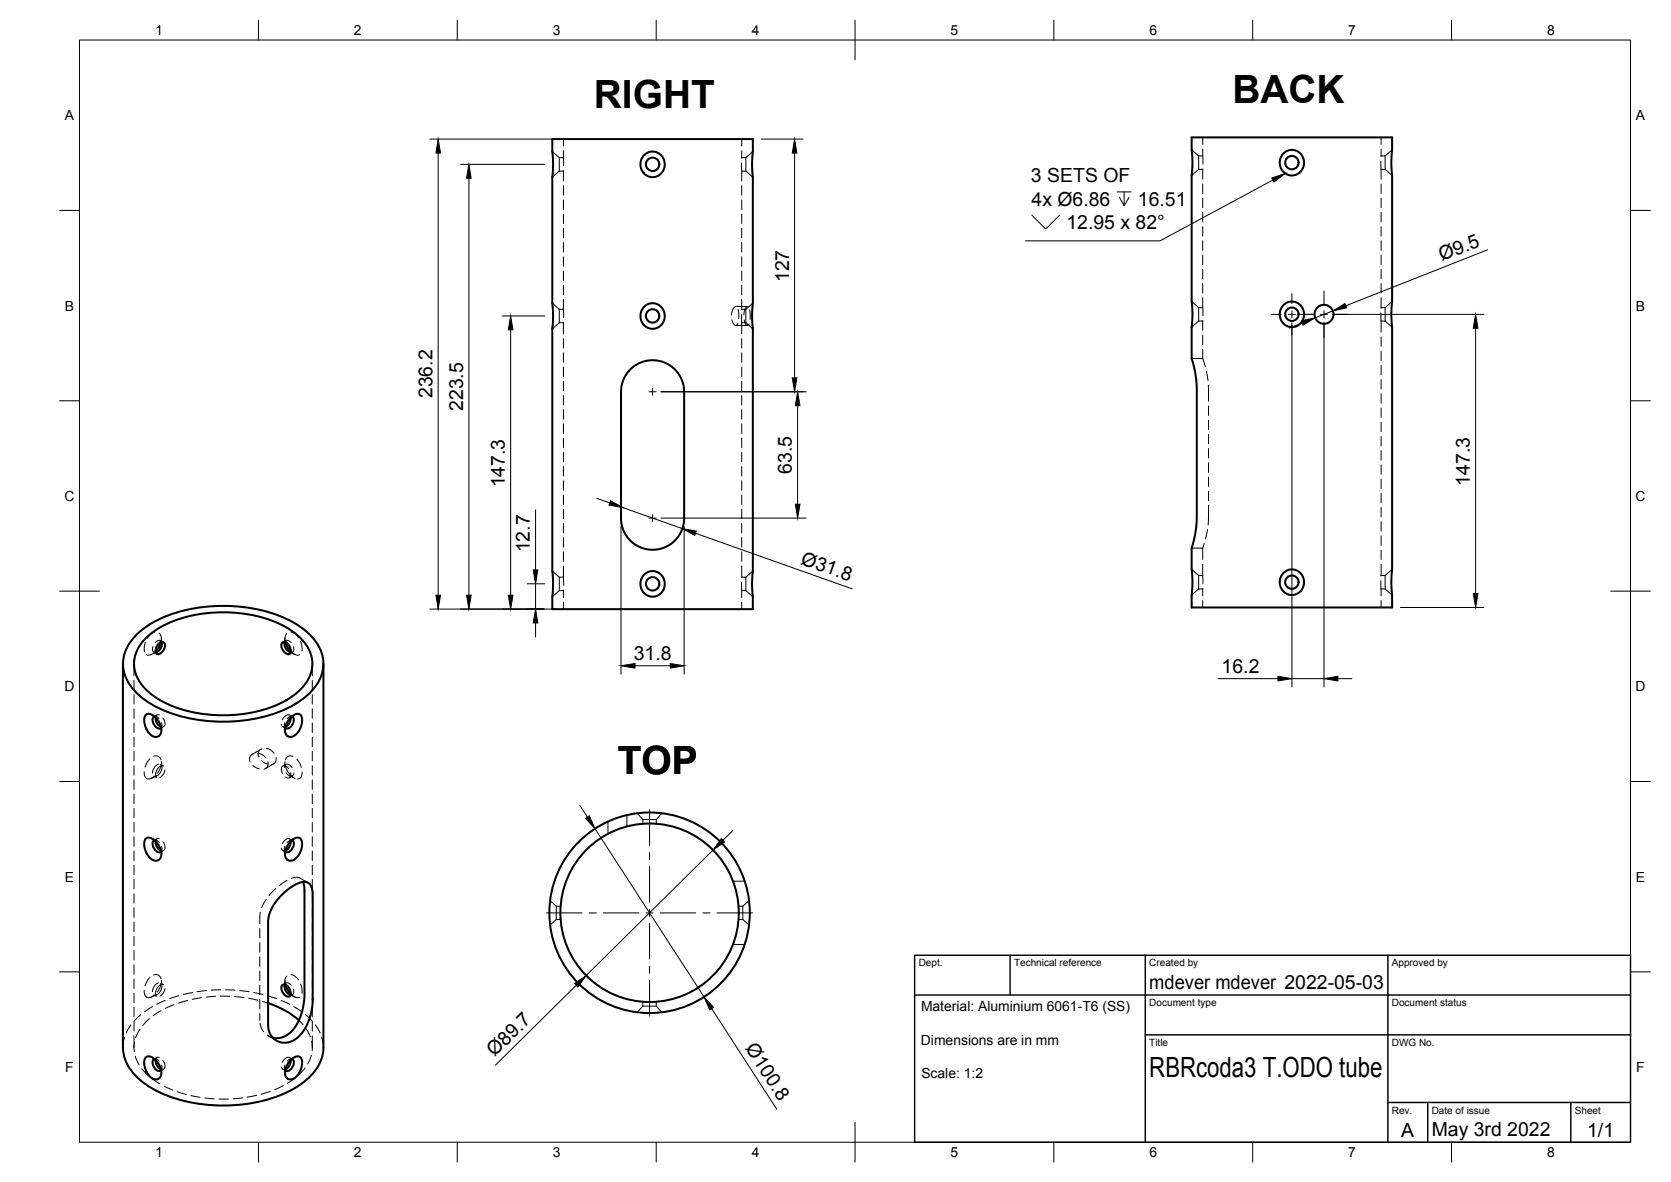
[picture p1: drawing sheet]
<svg xmlns="http://www.w3.org/2000/svg" width="420mm" height="297mm" viewBox="0 0 420 297" stroke-linecap="round" stroke-linejoin="round" font-family="sans-serif">
<!-- layer: Visible -->
<g fill="none" stroke="#000" stroke-width=".51">
<path d="M138.9 35h50.4l-.2 5.7 .2 3.8v31.7l-.2 2.6 .2 3.8v61l-.2 2.5 .2 7h-50.4l.2-5.8-.2-3.7v-61l.2-2.6-.2-3.8v-31.7l.2-2.6zM162 38.9l.8-.5 1.1-.3 1.1 .1 1 .6a3.2 3.2 0 0 1 .6 4.4 3.2 3.2 0 0 1-4.4 .6l-.4-.4a3.3 3.3 0 0 1 .2-4.5zM299.6 34.5h50.4l-.2 5.8 .2 3.7v31.8l-.2 2.6 .2 3.7v61.1l-.2 2.5 .2 7h-50.4l.2-5.8-.2-9.2 .9-3.6 .4-3.9v-32.5l-.4-3.9-.9-3.7v-8l.2-2.5-.2-3.8v-31.8l.2-2.5zM322.6 38.7l1-.8a3.1 3.1 0 0 1 4.3 3.4 3.1 3.1 0 0 1-5 2.1 3.3 3.3 0 0 1-.3-4.7zM162 77l.9-.6 1.1-.2 1.2 .2 .8 .5a3.2 3.2 0 0 1 .6 4.4 3.2 3.2 0 0 1-4.4 .6 3.4 3.4 0 0 1-.2-4.9zM322.7 76.7l.9-.7a3.1 3.1 0 0 1 4.3 3.3 3.1 3.1 0 0 1-4.9 2.3 3.3 3.3 0 0 1-.3-4.9zM158.2 93.1l2.1-1.6 2-.8 2.4-.2 1.9 .4 1.9 1 1.5 1.2 1.3 1.9 .6 2.1v34.5l-.6 2-1.3 2-1.8 1.4-2.6 1-1.3 .2-1.8-.2-1.3-.4-1.6-.8-1.4-1.2-.8-1.1-.7-1.4-.4-1.5-.2-33.5 .3-1.7 .4-1.2zM34 159.8a28.7 28.7 0 0 1 17.1-7.2 38.5 38.5 0 0 1 22.8 3.9 14.2 14.2 0 0 1 7.2 8.3 10.2 10.2 0 0 1-4.1 10.2 32.3 32.3 0 0 1-19.9 6.4 35.8 35.8 0 0 1-20.4-5.3 11.3 11.3 0 0 1-5.7-9.9 10.2 10.2 0 0 1 3-6.4zM162 144.3l1.1-.6 1.3-.2 1 .3 1 .8a3.1 3.1 0 0 1-.3 4.6 3.1 3.1 0 0 1-4.5-.6l-.4-.8a3.3 3.3 0 0 1 .8-3.5zM322.7 144l.9-.6a3.1 3.1 0 0 1 4.3 3.3 3.1 3.1 0 0 1-5 2.1 3.3 3.3 0 0 1-.2-4.8zM30.9 166.8v96.5a11.8 11.8 0 0 0 6 9.3 37.3 37.3 0 0 0 25.9 4.7 26.3 26.3 0 0 0 16.1-7.8 9.9 9.9 0 0 0 2.4-6.2v-96.5M36.3 160.8a25.7 25.7 0 0 1 16-6.7 32.7 32.7 0 0 1 21.2 4.5 9.7 9.7 0 0 1 4.9 9.5 11.6 11.6 0 0 1-6.4 7.9 35.1 35.1 0 0 1-31.7 0 12.2 12.2 0 0 1-6.5-7.9 8.6 8.6 0 0 1 2.5-7.3z"/>
<path d="M36.7 179.6l.6-.2 .6 .1 1.4 1.1 1.1 1.8 .2 1.4a1.63 1.63 0 0 1-1.4 1.4 1.63 1.63 0 0 1-1.8-1l-.7-1.2-.4-1.4 .1-1.4zM39.8 161.9l.6-.5h.6l.4 .4 .1 .6-.3 .8-.5 .7-.5 .4-.6 .1-.4-.4-.1-.6zM40.5 161.4l-.5 1.2-.9 1.1M40.7 161.3a2.35 2.35 0 0 1-1.5 2.7M71 161.5l.4-.2 .5 .1 .7 .7 .5 1.3-.3 .9-.4 .1-.5-.2-.8-.8-.4-1zM71.6 161.3a2.35 2.35 0 0 0 1.5 2.7M71.8 161.4l.5 1.3 .8 1M38.9 180a1.66 1.66 0 0 0 .2 2.5 1.09 1.09 0 0 0 1.4 .4M39.1 180.3l.1 .8 .4 .8 .9 .8M73.1 180.3l-.1 .8-.3 .8-.9 .8M73.2 180.3l.9-.7 1-.2a2.22 2.22 0 0 1 .6 3l-.5 1.2-.8 1-1 .6-.8-.1a2.25 2.25 0 0 1-.5-3.3zM73.4 180a1.66 1.66 0 0 1-.2 2.5 1.09 1.09 0 0 1-1.5 .4"/>
<path d="M36.7 210.7l.5-.2 .6 .1 1.4 .9 1.2 2 .2 1.5a1.64 1.64 0 0 1-1.5 1.3 1.64 1.64 0 0 1-1.7-1l-.7-1.1-.4-1.5 .1-1.4zM38.9 211.2a1.66 1.66 0 0 0 .2 2.5 1.09 1.09 0 0 0 1.4 .3M39.1 211.4l.4 1.5 1 .8M73 211.5l1.1-.8 1-.2a2.22 2.22 0 0 1 .6 3l-.5 1.3-.7 .8-1 .6h-.9a2.25 2.25 0 0 1-.5-3.3zM73.1 211.4l-.4 1.5-.9 .8M73.4 211.2a1.66 1.66 0 0 1-.2 2.5 1.09 1.09 0 0 1-1.5 .3M70.7 225.1l3-2.5 1.5-.7 1.2-.3 .9 .1 .7 .6 .4 .7 .2 1.3v27.5l-.2 2.1-.9 3-1.8 2.9-1.9 1.7-1.1 .4-1.1 .2-1.5-.3-1.4-.9-.8-1.1-.5-1.9v-26.5l.2-1.4 .7-1.6 .9-1.5zM76.2 221.6l.4 2.1v26.7l-.4 2.8-1.2 3.6-.9 1.5-1.1 1.2-.9 .6-1.2 .6-1.2 .2-1.1-.1M67.4 252.1a21.7 21.7 0 0 1 7.8 4.3M71 247.5h.9l.8 .8 .4 1.1v.6l-.3 .4-.4 .1-.5-.2-.8-.9-.4-.9 .1-.5zM71.6 247.4a2.35 2.35 0 0 0 1.5 2.6M71.8 247.4l.5 1.4 .8 1"/>
<path d="M36.6 265.8l.6-.3h.5l.8 .4 .8 .7 1.1 1.8 .2 1.4a1.62 1.62 0 0 1-1.4 1.4 1.62 1.62 0 0 1-1.7-.9l-.7-1.1-.5-1.4v-1zM38.9 266.1a1.66 1.66 0 0 0 .2 2.5 1.09 1.09 0 0 0 1.4 .4M39.1 266.4l.4 1.5 1 .8M73.1 266.4l1.1-.8 1-.1 .6 .6 .2 1.2-.4 1.6-.9 1.4-1 .8-1.1 .1a2.26 2.26 0 0 1-.5-3.3zM73.1 266.4l-.4 1.5-.9 .8M73.4 266.1a1.66 1.66 0 0 1-.2 2.5 1.09 1.09 0 0 1-1.5 .4"/>
<circle cx="164.1" cy="41.3" r="1.68"/>
<circle cx="324.8" cy="40.9" r="1.68"/>
<circle cx="164.1" cy="79.4" r="1.68"/>
<circle cx="324.8" cy="79" r="1.68"/>
<circle cx="332.9" cy="79" r="2.38"/>
<circle cx="164.1" cy="146.7" r="1.68"/>
<circle cx="324.8" cy="146.3" r="1.68"/>
<circle cx="163.3" cy="229.4" r="25.2"/>
<circle cx="163.3" cy="229.4" r="22.4"/>
</g>
<!-- layer: Hidden -->
<g fill="none" stroke="#000" stroke-width=".25">
<path d="M138.9 38.1l1.7 1.5M140.6 39.6v3.4M140.6 39.6h1.1M141.7 39.6v2.1M141.7 35v1.7M141.7 37.9v1.7M186.5 39.6v.2M186.5 39.6h1M186.5 35v1.7M186.5 37.9v1.7M187.5 39.6v3.4M189.3 38.1l-1.8 1.5"/>
<path d="M299.6 37.7l1.8 1.5M301.4 39.2v3.4M301.4 39.2h1M302.4 39.2l.1 2M302.4 34.5v1.8M302.4 37.5v1.7M347.3 39.2l-.1 .1M347.3 39.2h1M347.3 34.5v1.8M347.3 37.5v1.7M348.3 39.2v3.4M350 37.7l-1.7 1.5"/>
<path d="M140.6 43h1.1M140.6 43l-1.7 1.5M141.7 42.9v.1M141.7 43v2.5M141.7 46.7v2.4M141.7 50.2v2.4M141.7 53.8v2.4M141.7 57.4v2.4M186.5 40.9v2.1M186.5 43h1M186.5 43v2.5M186.5 46.7v2.4"/>
<path d="M186.5 50.2v2.4M186.5 53.8v2.4M186.5 57.4v2.4M187.5 43l1.8 1.5M301.4 42.6h1M301.4 42.6l-1.8 1.5M302.4 42.6v2.4M302.4 46.2v2.4M302.4 49.8v2.4M302.4 53.4v2.4M302.4 57v2.3M302.4 42.4v.2"/>
<path d="M347.2 40.5l.1 2.1M347.3 42.6h1M347.3 42.6v2.4M347.3 46.2v2.4M347.3 49.8v2.4M347.3 53.4v2.4M347.3 57v2.3M348.3 42.6l1.7 1.5M138.9 76.2l1.7 1.5M140.6 77.7v3.4M140.6 77.7h1.1M141.7 77.7v2.1"/>
<path d="M141.7 60.9v2.4M141.7 64.5v2.4M141.7 68.1v2.4M141.7 71.7v2.3M141.7 75.2v2.5M184.8 77.1l-.5 .6-.4 1.5M185 77h3M185.6 77.8l.1 2.3M186.5 79v2.1M186.5 77.7v.2M186.5 77.7h1M186.5 60.9v2.4"/>
<path d="M186.5 64.5v2.4M186.5 68.1v2.4M186.5 71.7v2.3M186.5 75.2v2.5M187.5 77.7v3.4M187.9 77.1l-.6 .7-.3 1.4M188.5 77.9l.1 2.3M189.3 76.2l-1.8 1.5M299.6 75.8l1.8 1.5M301.4 77.3v3.4M301.4 77.3h1M302.4 77.3l.1 2.1"/>
<path d="M302.4 60.5v2.4M302.4 64.1v2.4M302.4 67.7v2.3M302.4 71.3v2.3M302.4 74.8v2.5M347.2 78.6l.1 2.1M347.3 77.3l-.1 .1M347.3 77.3h1M347.3 60.5v2.4M347.3 64.1v2.4M347.3 67.7v2.3M347.3 71.3v2.3"/>
<path d="M347.3 74.8v2.5M348.3 77.3v3.4M350 75.8l-1.7 1.5M140.6 81.1h1.1M140.6 81.1l-1.7 1.5M141.7 81v.1M141.7 81.1v2.8M141.7 85.1v2.4M141.7 88.7v2.3M141.7 92.2v2.4M141.7 95.8v2.4M141.7 99.4v2.4"/>
<path d="M184 80.4l.4 1 .6 .4M185 81.8h3M185.5 81.3l-.5 .5M186.5 81.1h1M186.5 81.1v2.8M186.5 85.1v2.4M186.5 88.7v2.3M186.5 92.2v2.4M186.5 95.8v2.4M186.5 99.4v2.4M187.1 80.4l.4 1 .5 .4M187.5 81.1l1.8 1.5"/>
<path d="M188.4 81.4l-.4 .4M299.6 90.1h2.8M301.4 80.7h1M301.4 80.7l-1.8 1.5M302.4 90.1l.6 2M302.4 80.7v2.3M302.4 84.2v2.4M302.4 87.8v2.3M302.4 80.5v.2M303.3 93.3l.4 2.3M303.8 96.8l.1 4M347.3 80.7h1"/>
<path d="M347.3 80.7v2.8M347.3 84.7v2.3M347.3 88.2v2.4M347.3 91.8v2.4M347.3 95.4v2.4M347.3 99v2.3M348.3 80.7l1.7 1.5M141.7 102.9v2.4M141.7 106.5v2.4M141.7 110.1v2.4M141.7 113.7v2.3M141.7 117.2v2.4"/>
<path d="M186.5 102.9v2.4M186.5 106.5v2.4M186.5 110.1v2.4M186.5 113.7v2.3M186.5 117.2v2.4M303.9 102v2.4M303.9 105.6v2.4M303.9 109.2v2.3M303.9 112.7v2.4M303.9 116.3v2.4M303.9 119.9v2.3M347.3 102.5v2.4"/>
<path d="M347.3 106.1v2.4M347.3 109.7v2.4M347.3 113.2v2.4M347.3 116.8v2.4M141.7 120.8v2.4M141.7 124.4v2.4M141.7 128v2.3M141.7 131.5v2.4M141.7 135.1v2.4M141.7 138.7v2.4M186.5 120.8v2.4M186.5 124.4v2.4"/>
<path d="M186.5 128v2.3M186.5 131.5v2.4M186.5 135.1v2.4M186.5 138.7v2.4M299.6 137.7h2.8M302.4 137.7v2.9M302.8 136.6l-.4 1.1M303.6 133.1l-.5 2.3M303.9 127l-.1 4.9M303.9 123.5v2.3M347.3 120.4v2.4M347.3 124v2.4"/>
<path d="M347.3 127.5v2.4M347.3 131.1v2.4M347.3 134.7v2.4M347.3 138.2v2.4M38.9 158.9l-1 .5-.8 .9M40 159.1l.5 .9v1.4M72.1 159.2l-.5 1.1 .2 1.1M73.2 158.8l1.1 .5 .7 .9M138.9 143.5l1.7 1.5M140.6 145v3.4M140.6 148.4h1.1M140.6 145h1.1"/>
<path d="M140.6 148.4l-1.7 1.6M141.7 145v2.1M141.7 148.3v.1M141.7 142.2v2.8M141.7 148.4v1.8M141.7 151.3v1.8M186.5 146.4v2M186.5 145v.2M186.5 148.4h1M186.5 145h1M186.5 142.2v2.8M186.5 148.4v1.8"/>
<path d="M186.5 151.3v1.8M187.5 145v3.4M187.5 148.4l1.8 1.6M189.3 143.5l-1.8 1.5M299.6 143.1l1.8 1.5M301.4 144.6v3.4M301.4 144.6h1M301.4 148h1M301.4 148l-1.8 1.5M302.4 144.6l.1 2.1M302.4 141.8v2.8M302.4 148v1.7"/>
<path d="M302.4 150.9v1.8M302.4 147.9v.1M347.2 146l.1 2M347.3 144.6l-.1 .1M347.3 144.6h1M347.3 148h1M347.3 141.8v2.8M347.3 148v1.7M347.3 150.9v1.8M348.3 144.6v3.4M348.3 148l1.7 1.5M350 143.1l-1.7 1.5"/>
<path d="M33.7 166.8v3M33.7 171v2.4M33.7 174.6v2.3M33.7 178.1v2.4M36.6 161.4l-.3 1.2v1.2M36.8 164.5l.4 .1 .8-.1M38 179.5l1.4 .6M38.4 162.5a.93 .93 0 0 0 .8 1.5M38.7 163.9l.7 .4M39.1 163.7l-.1 .2M39.4 163.9l-1.4 .6M39.4 179.7l-.7 .4"/>
<path d="M40 179.7h-.6l-.3 .6M40.4 161l.7 .4M40.6 160.3l.1 1.3M40.7 161.3a.89 .89 0 0 0-.9-.4 .89 .89 0 0 0-.8 .6M71.6 161.3a.89 .89 0 0 1 .8-.4 .89 .89 0 0 1 .8 .6M71.6 160.3l-.1 1.3M71.8 161l-.7 .4M72.8 163.9l1.4 .6M73.1 163.7l1.4 .9 .8-.1M73.5 163.9l-.7 .4M73.8 162.5a.92 .92 0 0 1-.7 1.5M74.2 179.5l-1.4 .6"/>
<path d="M75.6 161.2l.3 1.1v1.3M78.5 166.8v3M78.5 171v2.4M78.5 174.6v2.3M78.5 178.1v2.4M33.7 181.7v2.4M33.7 185.3v2.4M33.7 188.9v2.3M33.7 192.4v2.4M33.7 196v2.4M33.7 199.6v2.4M36.3 193.9v.8a1.34 1.34 0 0 0 1.1 1 1.34 1.34 0 0 0 1.3-.5"/>
<path d="M37.6 190.7l-.7 1.1-.4 1M38.6 190.1l.7-.2 .6 .2 .6 .9M38.7 195l.7 .4M38.8 180.1l.7 .1 .5 .4M39.4 195l-1.4 .6M39.9 192.1a2.48 2.48 0 0 0-1.6 2.2M40.4 192.1l.7 .4M40.5 192.2l-.3 1.1-.6 1M40.6 191.4l.1 1.3M40.6 181.6l.1 .7-.2 .6M40.7 192.9a2.48 2.48 0 0 1-1.5 2.2M40.7 182.4l-.1 1.4"/>
<path d="M41 180.4l.5 1.2-.1 .6-.2 .4M41 192.5h-.6l-.8 .7-.5 1.1 .1 .8M41.1 182.6l-.7 .4M41.5 193.5l-.5 1.1-.8 .8M63.6 192.4l1.6 .8M63.6 189.4a1.47 1.47 0 0 0-.7 2.1M64.8 189.3l1 .3 1 .8M65.6 188.3l-2.1 1.2M65.8 191.2l1.5 .8M65.8 188.2h-.1a1.44 1.44 0 0 0-.6 2M67 188.1l1.2 .5 .7 .7M67.4 191.5v.2a1.29 1.29 0 0 1-1.1 1.6"/>
<path d="M68.8 191.9l-2 1.2M69.4 190.4v.4a1.26 1.26 0 0 1-1.1 1.3M70.7 182l.4 .6 .7 .1M71.1 182.6l.7 .4M71.5 192.9a.83 .83 0 0 1 .6-.9 .83 .83 0 0 1 1 .5l.3 .4M71.5 182.4l.1 1.4M71.6 181.6l-.1 .7 .2 .6M71.6 191.4l-.1 1.3M71.7 192.1l.7 1.8 1.3 1.4M71.8 192.1l-.7 .4M71.9 194.2a1.15 1.15 0 0 0 1.8 .6l.2-.5M72.6 193.2l-.7-.7h-.8l-.4 .6 .3 1.3"/>
<path d="M72.8 195l1.4 .6M73.1 194.2v.7l-.2 .5-.5 .1-.6-.3M73.4 180.1l-.6 .1-.6 .4M73.5 180.1l-.8-.5h-.4l-.7 .5-.6 .8M73.5 195l-.7 .4M73.7 190.1l-.8-.1a1.3 1.3 0 0 0-1.1 .9M74.6 190.8l.6 .8 .6 1.2M76 194l-.1 .7a1.07 1.07 0 0 1-1.1 1.1M78.5 181.7v2.4M78.5 185.3v2.4M78.5 188.9v2.3M78.5 192.4v2.4"/>
<path d="M78.5 196v2.4M78.5 199.6v2.4M33.7 203.1v2.4M33.7 206.7v2.4M33.7 210.3v2.4M33.7 213.9v2.3M33.7 217.4v2.4M38 210.6l1.4 .6M38.8 211.2l.7 .1 .5 .4M39.4 210.8l-.7 .4M40 210.8h-.6l-.3 .6M40.6 212.7l.1 .7-.2 .6"/>
<path d="M40.7 213.5l-.1 1.4M41 211.5l.5 1.2v.6l-.3 .4M41.1 213.7l-.7 .5M70.7 213.2l.4 .5h.7M71.1 213.7l.7 .5M71.5 213.5l.1 1.4M71.6 212.7l-.1 .7 .2 .6M73.4 211.2l-.6 .1-.6 .4M73.5 211.2l-.8-.4h-.4l-.7 .3-.6 .9M74.2 210.6l-1.4 .6M78.5 203.1v2.4M78.5 206.7v2.4"/>
<path d="M78.5 210.3v2.4M78.5 213.9v2.3M78.5 217.4v2.4M152.9 206.5v3.1M157.6 204.9v2.8M160.3 204.4l1.3 1.6M161.6 206h3.4M161.6 206v1M165 206v1M166.4 204.4l-1.4 1.6M33.7 221v2.4M33.7 224.6v2.4"/>
<path d="M33.7 228.1v2.4M33.7 231.7v2.4M33.7 235.3v2.4M33.7 238.9v2.3M65.3 233.3v2.4M65.3 236.9v2.4M65.5 229.2l-.2 2.9M66.9 226l-1.1 2.1M69.3 223.3l-1.7 1.8M72.2 221.2l-2 1.4M73.3 220.7l1-.2 1.2 .2M75.4 220.7l2.1 1.1"/>
<path d="M78.5 221v2.4M78.5 224.6v2.4M78.5 228.1v2.4M78.5 231.7v2.4M78.5 235.3v2.4M78.5 238.9v2.3M138.3 226.3l1.6 1.4M139.9 227.7v3.4M139.9 231.1h1.1M139.9 227.7h1.1M139.9 231.1l-1.6 1.4M184.3 221.5h2.9"/>
<path d="M184.3 237.3h2.9M185.7 231.1h1.1M185.7 227.7h1.1M186.8 227.7v3.4M186.8 231.1l1.5 1.4M188.3 226.3l-1.5 1.4M32.9 257.6l-1.2 2M33.7 242.4v2.4M33.7 246v2.4M33.7 249.6v2.4M33.7 253.2v2.3M33.7 256.7v2.4"/>
<path d="M35.2 258.6l-1.1 2.2M35.4 255l-1.7 1.6M36.3 248.9v.8a1.33 1.33 0 0 0 1.1 1 1.33 1.33 0 0 0 1.3-.6M37.6 256l-1.7 1.7M37.6 245.7l-.6 .8-.5 1.2M38.3 252.9l-2 1.4M38.6 245h1.2l.7 .9M38.7 250l.7 .4M39.4 250l-1.4 .6M39.9 247a2.48 2.48 0 0 0-1.6 2.2M40.4 247.1l.7 .4M40.5 254l-2 1.3"/>
<path d="M40.5 247.1l-.3 1.1-.6 1.1M40.6 246.3l.1 1.4M40.7 247.8a2.42 2.42 0 0 1-1.5 2.2M41 247.4l-.6 .1-.8 .6-.5 1.2 .1 .8M41.5 248.5l-.5 1.1-.8 .8M41.6 251.4l-2.2 1M43.8 252.5l-2.2 .9M44.9 250.2l-2.2 .8M47.2 251.4l-2.3 .7M48.4 249.4l-2.3 .5M50.7 250.7l-2.4 .4M51.9 248.9l-2.3 .3"/>
<path d="M54.2 250.4l-2.4 .2M55.4 250.3l2.4 .1M55.5 248.7l-2.4 .1M56.7 248.7l2.4 .1M59 250.4l2.3 .3M60.3 248.9l2.3 .3M62.5 250.9l2.4 .5M63.8 249.4l2.3 .5M65.3 240.5v2.4M65.3 244v2.4M65.3 247.6v2.4M65.3 251.2v2.4"/>
<path d="M65.3 254.7v1.7M65.4 257.1l.4 1.4 .5 .8M66 251.7l1.4 .4M67.3 250.2l2.3 .8M70.7 251.4l2.1 1M71.6 247.4a.9 .9 0 0 1 .8-.4 .9 .9 0 0 1 .8 .6M71.6 246.3l-.1 1.4M71.8 247.1l-.7 .4M72.1 245.3l-.5 1 .2 1.1M72.8 250l1.4 .6M73.1 249.8l1.1 .8h1.1M73.2 244.9l1.1 .5 .7 .9"/>
<path d="M73.5 250l-.7 .4M73.8 248.6a.94 .94 0 0 1-.7 1.4M73.9 252.9l2 1.3M75.1 256.4l1.1 1.1M75.6 247.3l.3 1v1.3M76.8 255l1.7 1.6M76.9 258.4l1.1 2.1M78.5 242.4v2.4M78.5 246v2.4M78.5 249.6v2.4M78.5 253.2v2.3M78.5 256.7v2.4"/>
<path d="M79.3 257.5l1.2 2.1M161.6 252.8h3.4M161.6 251.8v1M161.6 252.8l-1.3 1.6M165 251.8v1M165 252.8l1.4 1.6M31.3 260.7l-.4 2.6M33.7 260.3v3M33.8 261.9v2.4M34 265.4l1 2.2M35.7 268.6l1.6 1.7M38 265.6l1.4 .6"/>
<path d="M38.2 271.1l2 1.3M38.8 266.1l.7 .1 .5 .5M39.4 265.8l-.7 .4M40 265.8h-.6l-.3 .6M40.6 267.7l.1 .7-.2 .6M40.7 268.5l-.1 1.3M41 266.5l.5 1.2-.1 .6-.2 .4M41.1 268.7l-.7 .4M41.3 273l2.1 .9M44.5 274.3l2.3 .7M48 275.3l2.3 .5M51.5 275.9l2.4 .2"/>
<path d="M55.1 276.2h2.3M61 275.9l-2.4 .2M64.5 275.3l-2.3 .4M67.2 260.1l1.4 .7M67.5 260.3l2 1.2M67.9 274.3l-2.2 .7M70.7 268.1l.4 .6h.7M71.1 268.7l.7 .4M71.2 272.8l-2.2 1M71.5 268.5l.1 1.3M71.6 267.7l-.1 .7 .2 .6M73.4 266.1l-.6 .1-.6 .5"/>
<path d="M73.5 266.2l-.8-.5h-.5l-.7 .5-.5 .8M74.2 270.9l-2 1.4M74.2 265.6l-1.4 .6M76.7 268.4l-1.6 1.7M78.3 265.2l-.9 2.2M78.4 261.6l.1 2.4M78.5 260.3v3M80.9 260.7l.4 2.6"/>
</g>
<!-- layer: Border -->
<g fill="none" stroke="#000" stroke-width=".25">
<path d="M20 10.1h390v276.9h-390zM65 5.1v5M115 5.1v5M165 5.1v5M215 5.1v10M265 5.1v5M315 5.1v5M365 5.1v5M15 52.9h5M410 52.9h5M15 100.7h5M410 100.7h5"/>
<path d="M15 148.6h10M405 148.6h10M15 196.4h5M410 196.4h5M15 244.2h5M410 244.2h5M65 287v5M115 287v5M165 287v5M215 282.1v9.9M265 287v5M315 287v5"/>
<path d="M365 287v5"/>
</g>
<!-- layer: TitleBlock -->
<path d="M230 240.1h180v46.9h-180zM230 250h180M254 240.1v9.9M288 240.1v46.9M349 240.1v46.9M288 260.1h122M349 277.1h61M359 277.1v9.9M395 277.1v9.9" fill="none" stroke="#000" stroke-width=".36"/>
<!-- layer: Center Lines -->
<g fill="none" stroke="#000" stroke-width=".25">
<path d="M319.6 79h2.6M323.9 79h1.8M324.8 73.8v2.5M324.8 78.1v1.8M327 79h3.2M332 79h1.8M332.9 73.1v3.2M332.9 78.1v1.8M335.6 79h3.2M163.2 98.5h1.8M164.1 97.6v1.7M324.8 81.7v2.5"/>
<path d="M332.9 81.7v3.2M163.2 130.2h1.8M164.1 129.3v1.8M163.3 203.5v8.9M163.3 214.2v1.8M163.3 217.8v8.9M137.4 229.4h8.9M148.1 229.4h1.8M151.7 229.4h8.9M162.4 229.4h1.8M163.3 228.5v1.8M163.3 232.1v8.9"/>
<path d="M166 229.4h8.9M176.7 229.4h1.8M180.3 229.4h8.9M163.3 242.8v1.8M163.3 246.4v8.9"/>
</g>
<!-- layer: Dimensions -->
<g fill="none" stroke="#000" stroke-width=".25">
<path d="M108.1 35h31.5M110.2 38.5v111.1M191.4 35h10.5M199.8 38.5v56.5M115.8 41.3h21.2M117.9 44.8v104.8M126.3 79.4h10.7M335 79h38.1M335.1 78.1l-4.4 1.8M374.1 62.8l-35.7 14M128.4 82.9v66.7M166.2 98.5h36.5"/>
<path d="M324.8 81.1v91.5M327.4 81.2l-3.2 1.3M332.9 81.1v91.5M371 82.5v66.6M200.6 101.9v24.8M134.7 128.2v15M150 125.2l3.3 1.2M156.1 132.3v37.1M156.6 127.6l15 5.2M166.2 130.2h36.5M172 132.3v37.1M174.9 134l39.4 14"/>
<path d="M108.1 153.1h31.5M132.5 146.7h4.5M134.7 146.7v6.4M134.7 156.6v3.5M352.1 152.7h21M159.7 167.3h8.8M306.3 170.5h15M324.8 170.5h8.1M336.4 170.5h3.5M145.8 202.4l1.9 2.9M149.6 208.3l27.4 42.2M179.3 213.6l-31.9 31.6"/>
<path d="M184.3 208.7l-2.5 2.5M144.9 247.6l-20.3 20.1M178.9 253.5l16.4 25.3"/>
</g>
<g fill="#000" stroke="#000" stroke-width=".25">
<path d="M110.2 35l.6 3.5h-1.2zM199.8 35l.6 3.5h-1.2zM117.9 41.3l.6 3.5h-1.2zM335.1 78.1l3.1-1.8 .4 1.1zM128.4 79.4l.6 3.5h-1.2zM199.2 95h1.2l-.6 3.5zM327.2 80.6l3.5-.7-3 1.8zM371 79l.6 3.5h-1.2zM200.6 98.5l.5 3.4h-1.1zM153.5 125.8l3.1 1.8-3.5-.7zM171.6 132.8l3.5 .7-.4 1.1zM200 126.7h1.1l-.5 3.5z"/>
<path d="M109.6 149.6h1.2l-.6 3.5zM117.3 149.6h1.2l-.6 3.5zM127.8 149.6h1.2l-.6 3.5zM134.7 153.1l.5 3.5h-1.1zM134.1 143.2h1.1l-.5 3.5zM370.4 149.1h1.2l-.6 3.6zM156.1 167.3l3.6-.6v1.2zM168.5 166.7l3.5 .6-3.5 .6zM321.3 170l3.5 .5-3.5 .6zM332.9 170.5l3.5-.5v1.1zM147.2 205.6l1-.6 1.4 3.3zM181.4 210.8l.8 .8-2.9 2z"/>
<path d="M144.5 247.2l2.9-2-2.1 2.8zM177 250.5l2.4 2.7-1 .6z"/>
</g>
<!-- layer: Annotations -->
<path d="M259.4 54.1l3.5 3.5 3.5-3.5M280.9 48.2h3.5M282.7 48.2v3.5l-1.2-2.1M283.9 49.6l-1.2 2.1M320.1 45.2l-28.4 15.3h-33.8" fill="none" stroke="#000" stroke-width=".25"/>
<path d="M319.8 44.7l3.4-1.1-2.9 2.1z" fill="#000" stroke="#000" stroke-width=".25"/>
<g font-size="9.8">
<text x="149.3" y="27">RIGHT</text>
<text x="309.9" y="25.8">BACK</text>
<text x="155.3" y="194.5">TOP</text>
</g>
<text font-size="7" x="289" y="270.6">RBRcoda3 T.ODO tube</text>
<g font-size="4.9">
<text x="259.2" y="45.7">3 SETS OF</text>
<text x="259.4" y="51.7">4x Ø6.86</text>
<text x="286.1" y="51.7">16.51</text>
<text x="268.1" y="57.6">12.95 x 82°</text>
<text x="362.5" y="65.7" transform="rotate(-22 362.5 65.7)">Ø9.5</text>
<text x="198.4" y="70.9" transform="rotate(-90 198.4 70.9)">127</text>
<text x="108.7" y="100.1" transform="rotate(-90 108.7 100.1)">236.2</text>
<text x="116.4" y="103.3" transform="rotate(-90 116.4 103.3)">223.5</text>
<text x="199.1" y="119.1" transform="rotate(-90 199.1 119.1)">63.5</text>
<text x="126.9" y="122.5" transform="rotate(-90 126.9 122.5)">147.3</text>
<text x="369.6" y="122.1" transform="rotate(-90 369.6 122.1)">147.3</text>
<text x="133.2" y="138.8" transform="rotate(-90 133.2 138.8)">12.7</text>
<text x="201.1" y="141.7" transform="rotate(20 201.1 141.7)">Ø31.8</text>
<text x="159.3" y="165.8">31.8</text>
<text x="307.2" y="169.1">16.2</text>
<text x="289" y="248.5">mdever mdever 2022-05-03</text>
<text x="187.2" y="263.5" transform="rotate(57 187.2 263.5)">Ø100.8</text>
<text x="124.4" y="265.7" transform="rotate(-45 124.4 265.7)">Ø89.7</text>
<text x="352.3" y="285.7">A</text>
<text x="360" y="285.5">May 3rd 2022</text>
<text x="399.1" y="285.7">1/1</text>
</g>
<g font-size="3.5">
<text x="39" y="8.8">1</text>
<text x="89" y="8.8">2</text>
<text x="139" y="8.8">3</text>
<text x="189" y="8.8">4</text>
<text x="239" y="8.8">5</text>
<text x="289" y="8.8">6</text>
<text x="339" y="8.8">7</text>
<text x="389" y="8.8">8</text>
<text x="16.3" y="30.2">A</text>
<text x="411.3" y="30.2">A</text>
<text x="16.3" y="78">B</text>
<text x="411.3" y="78">B</text>
<text x="16.2" y="125.9">C</text>
<text x="411.2" y="125.9">C</text>
<text x="16.2" y="173.7">D</text>
<text x="411.2" y="173.7">D</text>
<text x="16.3" y="221.6">E</text>
<text x="411.3" y="221.6">E</text>
<text x="231.6" y="254.2">Material: Aluminium 6061-T6 (SS)</text>
<text x="231.6" y="262.5">Dimensions are in mm</text>
<text x="16.4" y="269.4">F</text>
<text x="411.4" y="269.4">F</text>
<text x="231.7" y="270.9">Scale: 1:2</text>
<text x="39" y="290.8">1</text>
<text x="89" y="290.8">2</text>
<text x="139" y="290.8">3</text>
<text x="189" y="290.8">4</text>
<text x="239" y="290.8">5</text>
<text x="289" y="290.8">6</text>
<text x="339" y="290.8">7</text>
<text x="389" y="290.8">8</text>
</g>
<g font-size="2.5">
<text x="231" y="242.9">Dept.</text>
<text x="255" y="242.9">Technical reference</text>
<text x="289" y="242.9">Created by</text>
<text x="350" y="242.9">Approved by</text>
<text x="289" y="252.8">Document type</text>
<text x="350" y="252.8">Document status</text>
<text x="289" y="262.9">Title</text>
<text x="350" y="262.9">DWG No.</text>
<text x="350" y="279.9">Rev.</text>
<text x="360" y="279.9">Date of issue</text>
<text x="396" y="279.9">Sheet</text>
</g>
</svg>
